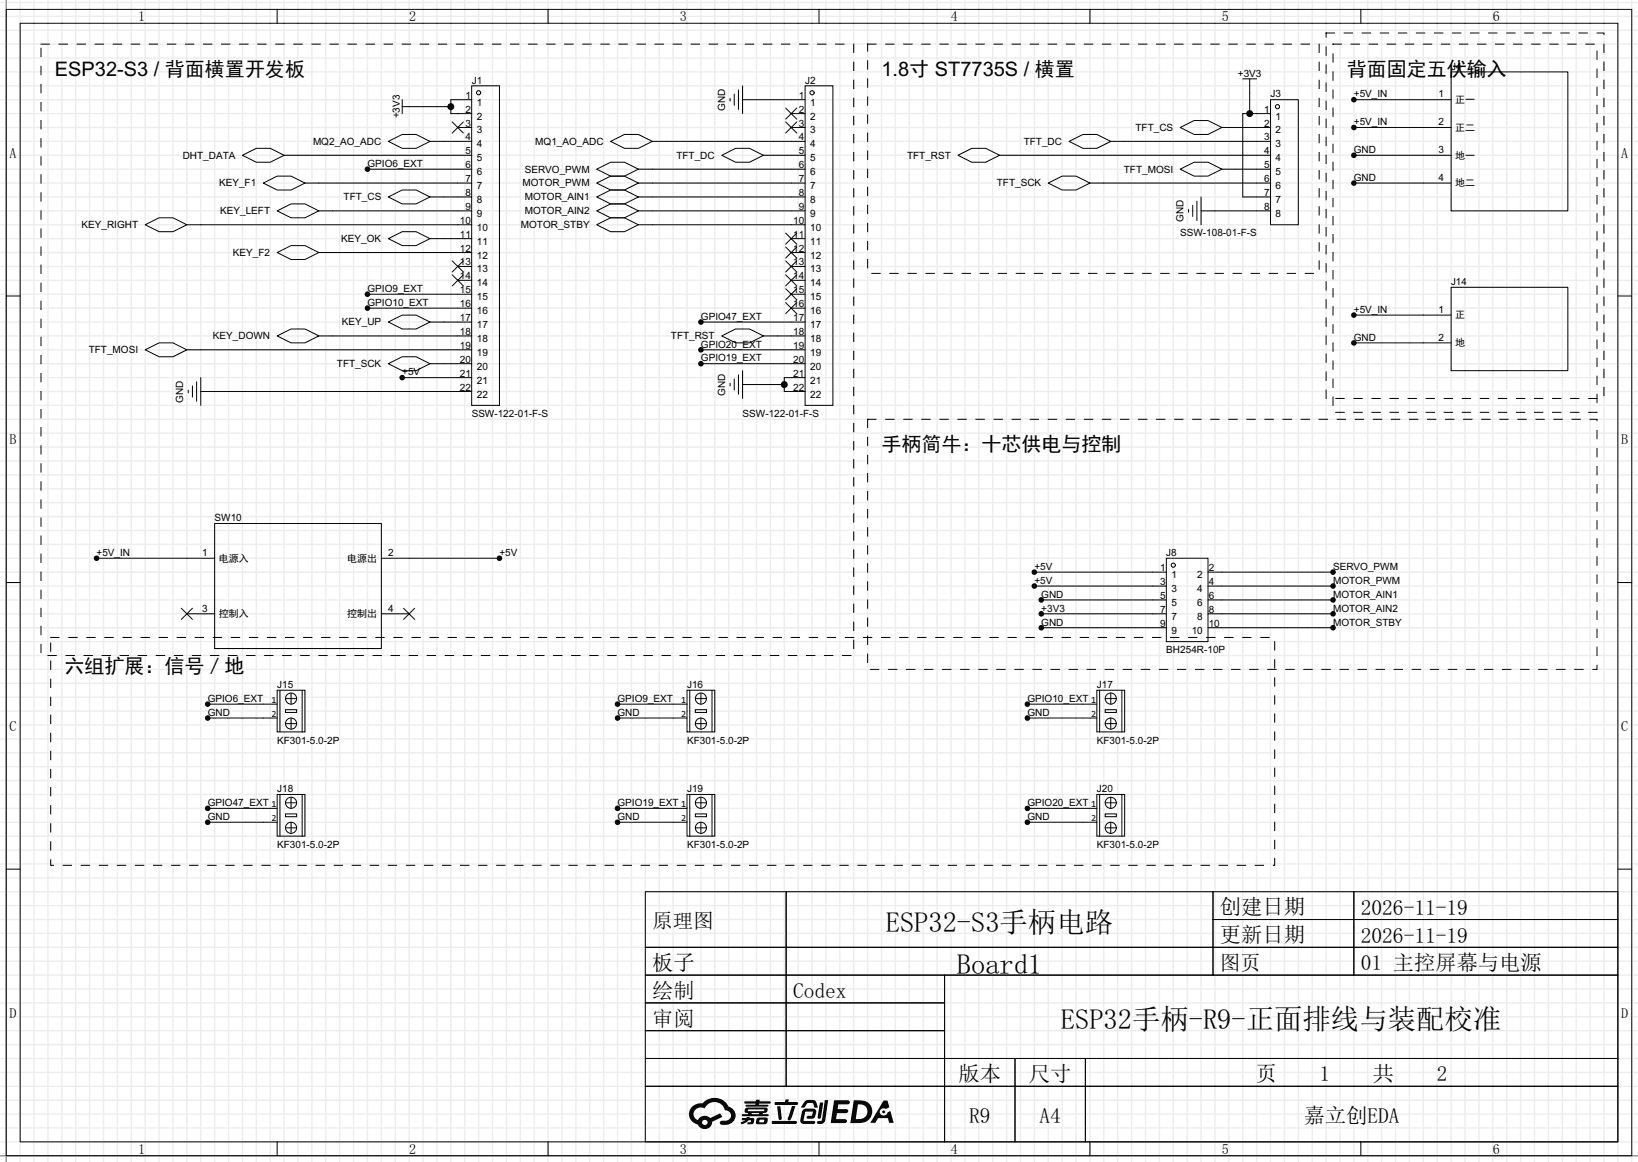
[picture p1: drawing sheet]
<svg xmlns="http://www.w3.org/2000/svg" width="299mm" height="212mm" viewBox="0 0 299 212" stroke-linecap="round" stroke-linejoin="round" font-family="sans-serif">
<g fill="none" stroke="#ededed" stroke-width=".25">
<path d="M0 .4h299.5M0 3h299.5M0 5.5h299.5M0 8.1h299.5M0 10.6h299.5M0 13.1h299.5M0 15.7h299.5M0 18.2h299.5M1.1 0v212.4M3.7 0v212.4M6.2 0v212.4M8.8 0v212.4"/>
<path d="M11.3 0v212.4M13.8 0v212.4M16.4 0v212.4M18.9 0v212.4M21.5 0v212.4M24 0v212.4M26.5 0v212.4M29.1 0v212.4M31.6 0v212.4M34.2 0v212.4M36.7 0v212.4M39.2 0v212.4"/>
<path d="M41.8 0v212.4M44.3 0v212.4M46.9 0v212.4M49.4 0v212.4M51.9 0v212.4M54.5 0v212.4M57 0v212.4M59.6 0v212.4M62.1 0v212.4M64.6 0v212.4M67.2 0v212.4M69.7 0v212.4"/>
<path d="M72.3 0v212.4M74.8 0v212.4M77.3 0v212.4M79.9 0v212.4M82.4 0v212.4M85 0v212.4M87.5 0v212.4M90 0v212.4M92.6 0v212.4M95.1 0v212.4M97.7 0v212.4M100.2 0v212.4"/>
<path d="M102.7 0v212.4M105.3 0v212.4M107.8 0v212.4M110.4 0v212.4M112.9 0v212.4M115.4 0v212.4M118 0v212.4M120.5 0v212.4M123.1 0v212.4M125.6 0v212.4M128.1 0v212.4M130.7 0v212.4"/>
<path d="M133.2 0v212.4M135.8 0v212.4M138.3 0v212.4M140.8 0v212.4M143.4 0v212.4M145.9 0v212.4M148.5 0v212.4M151 0v212.4M153.5 0v212.4M156.1 0v212.4M158.6 0v212.4M161.2 0v212.4"/>
<path d="M163.7 0v212.4M166.2 0v212.4M168.8 0v212.4M171.3 0v212.4M173.9 0v212.4M176.4 0v212.4M178.9 0v212.4M181.5 0v212.4M184 0v212.4M186.6 0v212.4M189.1 0v212.4M191.6 0v212.4"/>
<path d="M194.2 0v212.4M196.7 0v212.4M199.3 0v212.4M201.8 0v212.4M204.3 0v212.4M206.9 0v212.4M209.4 0v212.4M212 0v212.4M214.5 0v212.4M217 0v212.4M219.6 0v212.4M222.1 0v212.4"/>
<path d="M224.7 0v212.4M227.2 0v212.4M229.7 0v212.4M232.3 0v212.4M234.8 0v212.4M237.4 0v212.4M239.9 0v212.4M242.4 0v212.4M245 0v212.4M247.5 0v212.4M250.1 0v212.4M252.6 0v212.4"/>
<path d="M255.1 0v212.4M257.7 0v212.4M260.2 0v212.4M262.8 0v212.4M265.3 0v212.4M267.8 0v212.4M270.4 0v212.4M272.9 0v212.4M275.5 0v212.4M278 0v212.4M280.5 0v212.4M283.1 0v212.4"/>
<path d="M285.6 0v212.4M288.2 0v212.4M290.7 0v212.4M293.2 0v212.4M295.8 0v212.4M298.3 0v212.4M0 20.8h299.5M0 23.3h299.5M0 25.8h299.5M0 28.4h299.5M0 30.9h299.5M0 33.5h299.5"/>
<path d="M0 36h299.5M0 38.5h299.5M0 41.1h299.5M0 43.6h299.5M0 46.2h299.5M0 48.7h299.5M0 51.2h299.5M0 53.8h299.5M0 56.3h299.5M0 58.9h299.5M0 61.4h299.5M0 63.9h299.5"/>
<path d="M0 66.5h299.5M0 69h299.5M0 71.6h299.5M0 74.1h299.5M0 76.6h299.5M0 79.2h299.5M0 81.7h299.5M0 84.3h299.5M0 86.8h299.5M0 89.3h299.5M0 91.9h299.5M0 94.4h299.5"/>
<path d="M0 97h299.5M0 99.5h299.5M0 102h299.5M0 104.6h299.5M0 107.1h299.5M0 109.7h299.5M0 112.2h299.5M0 114.7h299.5M0 117.3h299.5M0 119.8h299.5M0 122.4h299.5M0 124.9h299.5"/>
<path d="M0 127.4h299.5M0 130h299.5M0 132.5h299.5M0 135.1h299.5M0 137.6h299.5M0 140.1h299.5M0 142.7h299.5M0 145.2h299.5M0 147.8h299.5M0 150.3h299.5M0 152.8h299.5M0 155.4h299.5"/>
<path d="M0 157.9h299.5M0 160.5h299.5M0 163h299.5M0 165.5h299.5M0 168.1h299.5M0 170.6h299.5M0 173.2h299.5M0 175.7h299.5M0 178.2h299.5M0 180.8h299.5M0 183.3h299.5M0 185.9h299.5"/>
<path d="M0 188.4h299.5M0 190.9h299.5M0 193.5h299.5M0 196h299.5M0 198.6h299.5M0 201.1h299.5M0 203.6h299.5M0 206.2h299.5M0 208.7h299.5M0 211.3h299.5"/>
</g>
<path d="M1.1 0v212.4M0 211.3h299.5" fill="none" stroke="#999" stroke-width=".25"/>
<g fill="none" stroke="#000" stroke-width=".18">
<path d="M1.1 1.7h297.2v209.6h-297.2zM3.7 4.3h292.1v204.4h-292.1zM50.7 1.7v2.6M73.5 19.5h8.9M73.5 18.2v2.6M86.2 15.7h5.1v58.4h-5.1zM86.2 18.2h-3.8v2.6h3.8M100.2 1.7v2.6M133.5 18v.5M134.2 17.2v2M135 16.4v3.6M135.8 18.2h11.4"/>
<path d="M135.8 15.7v5.1M143.6 19.7l2.1 2.1M145.7 19.7l-2.1 2.1M147.2 15.7h5.1v58.4h-5.1zM149.7 1.7v2.6M199.3 1.7v2.6M227.2 14.4h2.5M228.5 14.4v6.4M232.3 18.2h5.1v22.9h-5.1zM247.5 18.2h17.8M248.8 1.7v2.6M265.3 13.1h21.3v25.4h-21.3z"/>
<path d="M44.3 28.4l2.6-1.3h2.5l2.5 1.3-2.5 1.3h-2.5zM48.1 33.5l2.6-1.3h2.5l2.6 1.3-2.6 1.2h-2.5zM50.7 38.5l2.5-1.2h2.6l2.5 1.2-2.5 1.3h-2.6zM51.9 28.4h34.3M55.8 33.5h30.4M58.3 38.5h27.9M67.2 30.9h19M71 25.8l2.5-1.2h2.6l2.5 1.2-2.5 1.3h-2.6zM71 36l2.5-1.3h2.6l2.5 1.3-2.5 1.3h-2.6zM78.6 36h7.6M78.6 25.8h7.6M82.7 22.3l2 2"/>
<path d="M83.7 23.3h2.5M84.7 22.3l-2 2M109.1 30.9l2.5-1.2h2.6l2.5 1.2-2.5 1.3h-2.6zM109.1 33.5l2.5-1.3h2.6l2.5 1.3-2.5 1.2h-2.6zM109.1 36l2.5-1.3h2.6l2.5 1.3-2.5 1.3h-2.6zM109.1 38.5l2.5-1.2h2.6l2.5 1.2-2.5 1.3h-2.6zM111.6 25.8l2.6-1.2h2.5l2.6 1.2-2.6 1.3h-2.5zM116.7 38.5h30.5M116.7 36h30.5M116.7 33.5h30.5M116.7 30.9h30.5M119.3 25.8h27.9"/>
<path d="M132 28.4l2.5-1.3h2.5l2.6 1.3-2.6 1.3h-2.5zM139.6 28.4h7.6M143.6 22.3l2.1 2M144.7 23.3h2.5M144.7 20.8h2.5M145.7 22.3l-2.1 2M175.1 28.4l2.6-1.3h2.5l2.6 1.3-2.6 1.3h-2.5zM182.8 28.4h49.5M191.6 33.5l2.6-1.3h2.5l2.6 1.3-2.6 1.2h-2.5zM195.5 25.8l2.5-1.2h2.5l2.6 1.2-2.6 1.3h-2.5zM199.3 33.5h33M203.1 25.8h29.2"/>
<path d="M215.8 23.3l2.5-1.3h2.6l2.5 1.3-2.5 1.3h-2.6zM215.8 30.9l2.5-1.2h2.6l2.5 1.2-2.5 1.3h-2.6zM217.3 38.3v.5M218.1 37.5v2.1M218.8 36.8v3.5M219.6 38.5h12.7M219.6 36v5.1M223.4 30.9h8.9M223.4 23.3h8.9M232.3 20.8h-5.1v15.2h5.1M247.5 33.5h17.8M247.5 28.4h17.8"/>
<path d="M247.5 23.3h17.8M1.1 54.1h2.6M26.5 41.1l2.6-1.3h2.5l2.6 1.3-2.6 1.3h-2.5zM34.2 41.1h52M50.7 46.2l2.5-1.3h2.6l2.5 1.3-2.5 1.2h-2.6zM58.3 46.2h27.9M67.2 56.3h19M67.2 53.8h19M71 43.6l2.5-1.2h2.6l2.5 1.2-2.5 1.3h-2.6zM71 58.9l2.5-1.3h2.6l2.5 1.3-2.5 1.2h-2.6zM78.6 58.9h7.6M78.6 43.6h7.6"/>
<path d="M82.7 50.2l2 2.1M82.7 47.7l2 2M83.7 51.2h2.5M83.7 48.7h2.5M84.7 50.2l-2 2.1M84.7 47.7l-2 2M109.1 41.1l2.5-1.3h2.6l2.5 1.3-2.5 1.3h-2.6zM116.7 41.1h30.5M128.1 58.9h19.1M143.6 55.3l2.1 2M143.6 52.8l2.1 2M143.6 50.2l2.1 2.1"/>
<path d="M143.6 47.7l2.1 2M143.6 45.1l2.1 2.1M143.6 42.6l2.1 2M144.7 56.3h2.5M144.7 53.8h2.5M144.7 51.2h2.5M144.7 48.7h2.5M144.7 46.2h2.5M144.7 43.6h2.5M145.7 55.3l-2.1 2M145.7 52.8l-2.1 2M145.7 50.2l-2.1 2.1"/>
<path d="M145.7 47.7l-2.1 2M145.7 45.1l-2.1 2.1M145.7 42.6l-2.1 2M247.5 57.6h17.8M265.3 52.5h21.3v15.3h-21.3zM295.8 54.1h2.5M26.5 63.9l2.6-1.2h2.5l2.6 1.2-2.6 1.3h-2.5zM34.2 63.9h52M34.4 71.3v.5M35.2 70.5v2.1M35.9 69.8v3.5M36.7 71.6h49.5"/>
<path d="M36.7 69v5.1M50.7 61.4l2.5-1.3h2.6l2.5 1.3-2.5 1.3h-2.6zM58.3 61.4h27.9M71 66.5l2.5-1.3h2.6l2.5 1.3-2.5 1.3h-2.6zM73.5 69h12.7M78.6 66.5h7.6M128.1 66.5h19.1M128.1 63.9h19.1M132 61.4l2.5-1.3h2.5l2.6 1.3-2.6 1.3h-2.5zM133.5 70v.5M134.2 69.3v2M135 68.5v3.6"/>
<path d="M135.8 70.3h7.6M135.8 67.8v5M139.6 61.4h7.6M147.2 69h-3.8v2.6h3.8M247.5 62.7h17.8M39.2 95.7h30.5v22.9h-30.5zM1.1 106.5h2.6M17.7 102h21.5M33.1 111.2l2.1 2M34.2 112.2h5M35.2 111.2l-2.1 2M69.7 112.2h5.1"/>
<path d="M69.7 102h21.6M73.8 111.2l2 2M75.8 111.2l-2 2M189.1 104.6h24.1M189.1 107.1h24.1M190.4 114.7h22.8M190.4 112.2h22.8M190.4 109.7h22.8M213.2 102h7.7v15.3h-7.7zM220.9 104.6h22.8M220.9 114.7h22.8M220.9 107.1h22.8"/>
<path d="M220.9 112.2h22.8M220.9 109.7h22.8M295.8 106.5h2.5M38 128.7h12.7M38 131.3h12.7M50.7 126.2h5.1v7.6h-5.1zM51.2 126.2v7.6M52.2 129.7h2v.5h-2zM52.2 127.7h2M52.2 132.3h2M53.2 126.7v2M53.2 131.3v2"/>
<path d="M55.2 126.2v7.6M112.9 128.7h12.7M112.9 131.3h12.7M125.6 126.2h5.1v7.6h-5.1zM126.1 126.2v7.6M127.1 129.7h2.1v.5h-2.1zM127.1 127.7h2.1M127.1 132.3h2.1M128.1 126.7v2M128.1 131.3v2M130.2 126.2v7.6M187.8 128.7h12.7"/>
<path d="M187.8 131.3h12.7M200.5 126.2h5.1v7.6h-5.1zM201 126.2v7.6M202.1 129.7h2v.5h-2zM202.1 127.7h2M202.1 132.3h2M203.1 126.7v2M203.1 131.3v2M205.1 126.2v7.6M1.1 158.9h2.6M38 147.8h12.7M38 150.3h12.7"/>
<path d="M50.7 145.2h5.1v7.6h-5.1zM51.2 145.2v7.6M52.2 148.8h2v.5h-2zM52.2 146.7h2M52.2 151.3h2M53.2 145.7v2.1M53.2 150.3v2M55.2 145.2v7.6M112.9 147.8h12.7M112.9 150.3h12.7M125.6 145.2h5.1v7.6h-5.1zM126.1 145.2v7.6"/>
<path d="M127.1 148.8h2.1v.5h-2.1zM127.1 146.7h2.1M127.1 151.3h2.1M128.1 145.7v2.1M128.1 150.3v2M130.2 145.2v7.6M187.8 147.8h12.7M187.8 150.3h12.7M200.5 145.2h5.1v7.6h-5.1zM201 145.2v7.6M202.1 148.8h2v.5h-2zM202.1 146.7h2"/>
<path d="M202.1 151.3h2M203.1 145.7v2.1M203.1 150.3v2M205.1 145.2v7.6M295.8 158.9h2.5M118 163h177.8v45.7h-177.8zM118 173.2h177.8M118 178.2h177.8M143.7 163v35.6M172.7 178.2v30.5M221.8 163v15.2M221.8 168.1h74"/>
<path d="M247.5 163v15.2M118 183.3h54.7M118 193.5h177.8M118 188.4h54.7M118 198.6h177.8M185.6 193.5v15.2M198.4 193.5v15.2M50.7 208.7v2.6M100.2 208.7v2.6M149.7 208.7v2.6M199.3 208.7v2.6M248.8 208.7v2.6"/>
<circle cx="87.5" cy="17" r=".38"/>
<circle cx="148.5" cy="17" r=".38"/>
<circle cx="233.6" cy="19.5" r=".38"/>
<circle cx="214.5" cy="103.3" r=".38"/>
<circle cx="53.2" cy="127.7" r="1.02"/>
<circle cx="53.2" cy="132.3" r="1.02"/>
<circle cx="128.1" cy="127.7" r="1.02"/>
<circle cx="128.1" cy="132.3" r="1.02"/>
<circle cx="203.1" cy="127.7" r="1.02"/>
<circle cx="203.1" cy="132.3" r="1.02"/>
<circle cx="53.2" cy="146.7" r="1.02"/>
<circle cx="53.2" cy="151.3" r="1.02"/>
<circle cx="128.1" cy="146.7" r="1.02"/>
<circle cx="128.1" cy="151.3" r="1.02"/>
<circle cx="203.1" cy="146.7" r="1.02"/>
<circle cx="203.1" cy="151.3" r="1.02"/>
</g>
<g fill="#000">
<path d="M136.1 201.3h2.1l.1-.3h.6l-.1 .3h1.9l.2 .3-.2 .1h-1.9l-.1 .2h1.6l.2 .2-.2 .2h-3.9l-.1-.4h1.8v-.2h-1.9l-.1-.1zM135.7 204.4h.8v-.2h.6l-.1 .2h.8a.7 .7 0 0 1-.5 1.1h-.6v-.4l.6-.1v-.2h-.4l-.5 .4-.8 .3-.2-.3 .8-.4h-.6zM142.1 202.2h.6l.2 2.2-.2 .3-.4-.2zM144.8 202.2h.6l-.8 2.4a.3 .3 0 0 1-.4 .2 .3 .3 0 0 1-.2-.3zM141.1 204.9h4.3a.28 .28 0 0 1 .3 .3 .28 .28 0 0 1-.3 .3h-4.2l-.1-.2zM141.7 201.5l1.8-.1 .2-.4h.5l-.1 .4h1.5a.27 .27 0 0 1 .3 .3 .27 .27 0 0 1-.3 .3h-3.8l-.2-.1zM146.8 202.9l.4-.2h1.5a.69 .69 0 0 1 .5 .4 .69 .69 0 0 1-.1 .7 .74 .74 0 0 1-.8 .7h-.6a.27 .27 0 0 1-.2-.3 .27 .27 0 0 1 .3-.2l.6-.1 .2-.7h-1.4l-.3 1.7h1.9a.28 .28 0 0 1 .2 .3 .28 .28 0 0 1-.3 .3l-1.9-.1-.4-.2-.1-.5zM147.1 201.4l.5-.3h1.3l.3 .4 .3 .9-.1 .1h-.5l-.3-.9h-.8l-.2 .1-.6 .8-.5-.1v-.1zM149.9 201.5h.6l-.4 2.8a.31 .31 0 0 1-.3 .2 .31 .31 0 0 1-.3-.3zM150.8 201.1h.6l-.5 3.7a.97 .97 0 0 1-1.5 .5l.1-.4h.6l.2-.2zM152.5 201.1h1.6a1.34 1.34 0 0 1 1.2 .2 .37 .37 0 0 1-.3 .6h-1.7l-.2 .8h1.6a.37 .37 0 0 1 .4 .4 .37 .37 0 0 1-.4 .4h-1.7l-.2 1.1h.8a1.26 1.26 0 0 1 1.2 .1 .36 .36 0 0 1-.3 .6h-2.6zM161.5 201.2h.8l.3 1.2-.6 .3a.72 .72 0 0 0-1.1 .2 .72 .72 0 0 0 .3 1 .72 .72 0 0 0 1-.3l.1-.3 .5-.2 .6 2.2h-.8l-.3-.9h-1.8l-.5 .9h-.9z"/>
<path d="M126.6 202.3a1.91 1.91 0 0 0-.5 1.9 1.91 1.91 0 0 0 1.5 1.4 1.35 1.35 0 0 0 1.5 .8 1.35 1.35 0 0 0 1.1-1.3l1.9-.9-.4-.7-1.8 .9a1.41 1.41 0 0 0-2.3 .4 1.25 1.25 0 0 1-.6-1.8 1.25 1.25 0 0 1 1.8-.4 1.97 1.97 0 0 1 2-1.1 1.97 1.97 0 0 1 1.8 1.5 .96 .96 0 0 1 1 .8 .96 .96 0 0 1-.9 1.1h-.6a.39 .39 0 0 0-.5 .3 .39 .39 0 0 0 .4 .4 1.87 1.87 0 0 0 1.9-.5 1.87 1.87 0 0 0 .4-2l-.7-.6-.4-.2a2.86 2.86 0 0 0-4.8-.6h-.3a2.27 2.27 0 0 0-1.5 .6zM128.4 205.2a.5 .5 0 0 1 1 0 .5 .5 0 0 1-1 0z"/>
<path d="M138.4 204.5a.9 .9 0 0 0-.1 1 2.48 2.48 0 0 0 1.9-.2 .84 .84 0 0 0 0-1h-1.4zM138.9 204.7h.7l.1 .3-.2 .2-.7-.1z"/>
<path d="M136.3 202.6a.47 .47 0 0 0-.2 .6 .47 .47 0 0 0 .6 .2l.1 .3h-1.1l-.1 .3h4.7l.2-.1-.1-.2h-1l.1-.3a.6 .6 0 0 0 .7-.2 .6 .6 0 0 0 0-.7h-3.5zM136.8 202.8h2.8l.1 .1-.1 .2h-2.8zM137.4 203.4h1.4l-.1 .3h-1.2z"/>
<path d="M156.1 201.1l-.6 4.2h1.4a2.14 2.14 0 0 0 2.6-2.1 2.14 2.14 0 0 0-2.7-2.1zM156.8 201.9a1.37 1.37 0 0 1 1.8 1.1 1.37 1.37 0 0 1-1.5 1.6h-.7z"/>
<circle cx="82.4" cy="19.5" r=".63"/>
<circle cx="247.5" cy="18.2" r=".51"/>
<circle cx="67.2" cy="30.9" r=".51"/>
<circle cx="228.5" cy="20.8" r=".63"/>
<circle cx="247.5" cy="23.3" r=".51"/>
<circle cx="247.5" cy="33.5" r=".51"/>
<circle cx="247.5" cy="28.4" r=".51"/>
<circle cx="67.2" cy="56.3" r=".51"/>
<circle cx="67.2" cy="53.8" r=".51"/>
<circle cx="128.1" cy="58.9" r=".51"/>
<circle cx="247.5" cy="57.6" r=".51"/>
<circle cx="73.5" cy="69" r=".51"/>
<circle cx="128.1" cy="63.9" r=".51"/>
<circle cx="128.1" cy="66.5" r=".51"/>
<circle cx="143.4" cy="70.3" r=".63"/>
<circle cx="247.5" cy="62.7" r=".51"/>
<circle cx="17.7" cy="102" r=".51"/>
<circle cx="91.3" cy="102" r=".51"/>
<circle cx="189.1" cy="107.1" r=".51"/>
<circle cx="189.1" cy="104.6" r=".51"/>
<circle cx="190.4" cy="109.7" r=".51"/>
<circle cx="190.4" cy="114.7" r=".51"/>
<circle cx="190.4" cy="112.2" r=".51"/>
<circle cx="243.7" cy="114.7" r=".51"/>
<circle cx="243.7" cy="109.7" r=".51"/>
<circle cx="243.7" cy="112.2" r=".51"/>
<circle cx="243.7" cy="107.1" r=".51"/>
<circle cx="243.7" cy="104.6" r=".51"/>
<circle cx="38" cy="131.3" r=".51"/>
<circle cx="38" cy="128.7" r=".51"/>
<circle cx="112.9" cy="131.3" r=".51"/>
<circle cx="112.9" cy="128.7" r=".51"/>
<circle cx="187.8" cy="131.3" r=".51"/>
<circle cx="187.8" cy="128.7" r=".51"/>
<circle cx="38" cy="147.8" r=".51"/>
<circle cx="38" cy="150.3" r=".51"/>
<circle cx="112.9" cy="150.3" r=".51"/>
<circle cx="112.9" cy="147.8" r=".51"/>
<circle cx="187.8" cy="147.8" r=".51"/>
<circle cx="187.8" cy="150.3" r=".51"/>
<circle cx="161.6" cy="203.3" r=".27"/>
</g>
<path d="M7.5 8.1h148.6v111.7h-148.6zM158.6 8.1h82.6v41.9h-82.6zM242.4 6h50.8v66.8h-50.8zM243.7 8.1h48.3v67.3h-48.3zM158.6 76.6h133.4v45.8h-133.4zM9.3 116.5h223.7v41.7h-223.7z" fill="none" stroke="#000" stroke-width=".18" stroke-dasharray="1.5 1.8"/>
<g font-size="5.2">
<text x="162" y="170.3">E</text>
<text x="164.6" y="170.3">S</text>
<text x="167.2" y="170.3">P</text>
<text x="169.8" y="170.3">3</text>
<text x="172.4" y="170.3">2</text>
<text x="175" y="170.3">-</text>
<text x="177.6" y="170.3">S</text>
<text x="180.1" y="170.3">3</text>
<text x="182.7" y="170.3">手</text>
<text x="187.9" y="170.3">柄</text>
<text x="193.1" y="170.3">电路</text>
<text x="175" y="178">Board1</text>
<text x="194" y="188.1">ESP3</text>
<text x="204.4" y="188.1">2</text>
<text x="207" y="188.1">手</text>
<text x="212.2" y="188.1">柄</text>
<text x="217.4" y="188.1">-</text>
<text x="219.9" y="188.1">R</text>
<text x="222.5" y="188.1">9</text>
<text x="225.1" y="188.1">-</text>
<text x="227.7" y="188.1">正</text>
<text x="232.9" y="188.1">面</text>
<text x="238.1" y="188.1">排</text>
<text x="243.3" y="188.1">线</text>
<text x="248.5" y="188.1">与</text>
<text x="253.7" y="188.1">装</text>
<text x="258.9" y="188.1">配</text>
<text x="264.1" y="188.1">校</text>
<text x="269.3" y="188.1">准</text>
</g>
<g font-size="3.9">
<text x="223" y="167.1">创建日期</text>
<text x="248.8" y="167.2">2026-11-19</text>
<text x="223" y="172.2">更新日期</text>
<text x="248.8" y="172.3">2026-11-19</text>
<text x="119.3" y="177.3">板子</text>
<text x="248.8" y="177.3">0</text>
<text x="250.7" y="177.3">1</text>
<text x="254.6" y="177.3">主</text>
<text x="258.5" y="177.3">控屏</text>
<text x="266.3" y="177.3">幕与电</text>
<text x="278" y="177.3">源</text>
<text x="119.3" y="182.4">绘制</text>
<text x="145" y="182.4">Codex</text>
<text x="119.3" y="187.5">审阅</text>
<text x="175.2" y="197.6">版本</text>
<text x="188.1" y="197.6">尺寸</text>
<text x="229.6" y="197.6">页</text>
<text x="241.3" y="197.6">1</text>
<text x="251" y="197.6">共</text>
<text x="262.7" y="197.6">2</text>
<text x="177.2" y="205.2">R9</text>
<text x="190.1" y="205.2">A4</text>
<text x="238.3" y="205.2">嘉立</text>
<text x="246.1" y="205.2">创EDA</text>
</g>
<g font-size="3.7">
<text x="10" y="13.9">ES</text>
<text x="14.9" y="13.9">P</text>
<text x="17.4" y="13.9">3</text>
<text x="19.4" y="13.9">2-S</text>
<text x="25.1" y="13.9">3</text>
<text x="28.1" y="13.9">/</text>
<text x="30.2" y="13.9">背面</text>
<text x="37.5" y="13.9">横置</text>
<text x="44.8" y="13.9">开发</text>
<text x="52.1" y="13.9">板</text>
<text x="161.2" y="13.9">1.</text>
<text x="164.2" y="13.9">8</text>
<text x="166.2" y="13.9">寸 ST77</text>
<text x="179.7" y="13.9">3</text>
<text x="181.7" y="13.9">5S</text>
<text x="187.2" y="13.9">/</text>
<text x="189.2" y="13.9">横置</text>
<text x="246.3" y="13.9">背面固定五伏输入</text>
<text x="161.2" y="82.4">手柄简牛：十芯供电与控制</text>
<text x="11.8" y="123.1">六组扩展：信号／地</text>
<text x="119.3" y="169.6">原理图</text>
<text x="223" y="177.2">图页</text>
</g>
<g font-size="2.6">
<text x="25.3" y="3.9">1</text>
<text x="74.8" y="3.9">2</text>
<text x="124.3" y="3.9">3</text>
<text x="173.8" y="3.9">4</text>
<text x="223.4" y="3.9">5</text>
<text x="272.9" y="3.9">6</text>
<text x="1.8" y="28.8">A</text>
<text x="296.4" y="28.8">A</text>
<text x="1.8" y="81.2">B</text>
<text x="296.4" y="81.2">B</text>
<text x="1.8" y="133.6">C</text>
<text x="296.4" y="133.6">C</text>
<text x="1.8" y="186">D</text>
<text x="296.4" y="186">D</text>
<text x="25.3" y="210.9">1</text>
<text x="74.8" y="210.9">2</text>
<text x="124.3" y="210.9">3</text>
<text x="173.8" y="210.9">4</text>
<text x="223.4" y="210.9">5</text>
<text x="272.9" y="210.9">6</text>
</g>
<g font-size="1.8">
<text x="86.2" y="15.3">J1</text>
<text x="147.2" y="15.3">J2</text>
<text x="226.3" y="14">+3V3</text>
<text x="232.3" y="17.8">J3</text>
<text x="247.5" y="17.8">+5V_IN</text>
<text x="263" y="17.8">1</text>
<text x="265.3" y="12.7">J4</text>
<text x="73.1" y="21.7" transform="rotate(-90 73.1 21.7)">+3V3</text>
<text x="85.1" y="23.1">3</text>
<text x="85.1" y="20.6">2</text>
<text x="85.1" y="18.1">1</text>
<text x="87.2" y="21.9">2</text>
<text x="87.2" y="19.3">1</text>
<text x="132.6" y="20.3" transform="rotate(-90 132.6 20.3)">GND</text>
<text x="146" y="23.1">3</text>
<text x="146" y="20.6">2</text>
<text x="146" y="18.1">1</text>
<text x="148.1" y="21.9">2</text>
<text x="148.1" y="19.3">1</text>
<text x="207.6" y="23.9">TFT_CS</text>
<text x="231.1" y="20.6">1</text>
<text x="231.1" y="23.1">2</text>
<text x="233.2" y="21.9">1</text>
<text x="247.5" y="22.9">+5V_IN</text>
<text x="263" y="22.9">2</text>
<text x="266.1" y="18.8">正一</text>
<text x="266.1" y="23.9">正二</text>
<text x="33.4" y="29">DHT_DATA</text>
<text x="57.2" y="26.5">MQ2_AO_ADC</text>
<text x="85.1" y="28.2">5</text>
<text x="85.1" y="25.7">4</text>
<text x="87.2" y="29.5">5</text>
<text x="87.2" y="26.9">4</text>
<text x="87.2" y="24.4">3</text>
<text x="97.9" y="26.5">MQ1_AO_ADC</text>
<text x="123.7" y="29">TFT_DC</text>
<text x="146" y="28.2">5</text>
<text x="146" y="25.7">4</text>
<text x="148.1" y="29.5">5</text>
<text x="148.1" y="26.9">4</text>
<text x="148.1" y="24.4">3</text>
<text x="165.8" y="29">TFT_RST</text>
<text x="187.2" y="26.5">TFT_DC</text>
<text x="231.1" y="25.7">3</text>
<text x="231.1" y="28.2">4</text>
<text x="233.2" y="24.4">2</text>
<text x="233.2" y="26.9">3</text>
<text x="233.2" y="29.5">4</text>
<text x="247.5" y="28">GND</text>
<text x="263" y="28">3</text>
<text x="266.1" y="29">地一</text>
<text x="40.1" y="34.1">KEY_F1</text>
<text x="67.2" y="30.5">GPIO6_EXT</text>
<text x="85.1" y="35.8">8</text>
<text x="85.1" y="33.3">7</text>
<text x="85.1" y="30.8">6</text>
<text x="87.2" y="34.6">7</text>
<text x="87.2" y="32">6</text>
<text x="95.5" y="34.1">MOTOR_PWM</text>
<text x="95.9" y="31.5">SERVO_PWM</text>
<text x="146" y="35.8">8</text>
<text x="146" y="33.3">7</text>
<text x="146" y="30.8">6</text>
<text x="148.1" y="34.6">7</text>
<text x="148.1" y="32">6</text>
<text x="182.2" y="34.1">TFT_SCK</text>
<text x="205.5" y="31.5">TFT_MOSI</text>
<text x="231.1" y="30.8">5</text>
<text x="231.1" y="33.3">6</text>
<text x="231.1" y="35.8">7</text>
<text x="233.2" y="32">5</text>
<text x="233.2" y="34.6">6</text>
<text x="247.5" y="33.1">GND</text>
<text x="263" y="33.1">4</text>
<text x="266.1" y="34.1">地二</text>
<text x="14.9" y="41.7">KEY_RIGHT</text>
<text x="40.3" y="39.2">KEY_LEFT</text>
<text x="62.8" y="36.6">TFT_CS</text>
<text x="84.1" y="40.9">10</text>
<text x="85.1" y="38.4">9</text>
<text x="87.2" y="39.6">9</text>
<text x="87.2" y="37.1">8</text>
<text x="95.2" y="41.7">MOTOR_STBY</text>
<text x="95.9" y="36.6">MOTOR_AIN1</text>
<text x="95.9" y="39.2">MOTOR_AIN2</text>
<text x="145" y="40.9">10</text>
<text x="146" y="38.4">9</text>
<text x="148.1" y="39.6">9</text>
<text x="148.1" y="37.1">8</text>
<text x="216.4" y="40.6" transform="rotate(-90 216.4 40.6)">GND</text>
<text x="231.1" y="38.4">8</text>
<text x="233.2" y="37.1">7</text>
<text x="233.2" y="39.6">8</text>
<text x="42.6" y="46.8">KEY_F2</text>
<text x="62.4" y="44.2">KEY_OK</text>
<text x="84.1" y="46">12</text>
<text x="84.1" y="43.5">11</text>
<text x="87.2" y="47.3">12</text>
<text x="87.2" y="44.7">11</text>
<text x="87.2" y="42.2">10</text>
<text x="145" y="46">12</text>
<text x="145" y="43.5">11</text>
<text x="148.1" y="47.3">12</text>
<text x="148.1" y="44.7">11</text>
<text x="148.1" y="42.2">10</text>
<text x="215.8" y="43.2">SSW-108-01-F-S</text>
<text x="67.2" y="53.4">GPIO9_EXT</text>
<text x="84.1" y="53.6">15</text>
<text x="84.1" y="51.1">14</text>
<text x="84.1" y="48.5">13</text>
<text x="87.2" y="52.3">14</text>
<text x="87.2" y="49.8">13</text>
<text x="145" y="53.6">15</text>
<text x="145" y="51.1">14</text>
<text x="145" y="48.5">13</text>
<text x="148.1" y="52.3">14</text>
<text x="148.1" y="49.8">13</text>
<text x="265.3" y="52.1">J14</text>
<text x="62.5" y="59.5">KEY_UP</text>
<text x="67.2" y="55.9">GPIO10_EXT</text>
<text x="84.1" y="58.7">17</text>
<text x="84.1" y="56.2">16</text>
<text x="87.2" y="60">17</text>
<text x="87.2" y="57.4">16</text>
<text x="87.2" y="54.9">15</text>
<text x="128.1" y="58.5">GPIO47_EXT</text>
<text x="145" y="58.7">17</text>
<text x="145" y="56.2">16</text>
<text x="148.1" y="60">17</text>
<text x="148.1" y="57.4">16</text>
<text x="148.1" y="54.9">15</text>
<text x="247.5" y="57.2">+5V_IN</text>
<text x="263" y="57.2">1</text>
<text x="266.1" y="58.2">正</text>
<text x="16.2" y="64.6">TFT_MOSI</text>
<text x="38.9" y="62">KEY_DOWN</text>
<text x="84.1" y="63.8">19</text>
<text x="84.1" y="61.2">18</text>
<text x="87.2" y="65">19</text>
<text x="87.2" y="62.5">18</text>
<text x="122.7" y="62">TFT_RST</text>
<text x="128.1" y="63.5">GPIO20_EXT</text>
<text x="145" y="63.8">19</text>
<text x="145" y="61.2">18</text>
<text x="148.1" y="65">19</text>
<text x="148.1" y="62.5">18</text>
<text x="247.5" y="62.3">GND</text>
<text x="263" y="62.3">2</text>
<text x="266.1" y="63.3">地</text>
<text x="61.6" y="67.1">TFT_SCK</text>
<text x="73.5" y="68.6">+5V</text>
<text x="84.1" y="71.4">22</text>
<text x="84.1" y="68.9">21</text>
<text x="84.1" y="66.3">20</text>
<text x="87.2" y="70.1">21</text>
<text x="87.2" y="67.6">20</text>
<text x="128.1" y="66.1">GPIO19_EXT</text>
<text x="145" y="71.4">22</text>
<text x="145" y="68.9">21</text>
<text x="145" y="66.3">20</text>
<text x="148.1" y="70.1">21</text>
<text x="148.1" y="67.6">20</text>
<text x="33.5" y="73.6" transform="rotate(-90 33.5 73.6)">GND</text>
<text x="86.2" y="76.2">SSW-122-01-F-S</text>
<text x="87.2" y="72.7">22</text>
<text x="132.6" y="72.3" transform="rotate(-90 132.6 72.3)">GND</text>
<text x="135.8" y="76.2">SSW-122-01-F-S</text>
<text x="148.1" y="72.7">22</text>
<text x="39.2" y="95.3">SW10</text>
<text x="17.7" y="101.6">+5V_IN</text>
<text x="37" y="101.6">1</text>
<text x="71" y="101.6">2</text>
<text x="91.3" y="101.6">+5V</text>
<text x="213.2" y="101.6">J8</text>
<text x="40" y="102.7">电源入</text>
<text x="63.5" y="102.7">电源出</text>
<text x="189.1" y="104.2">+5V</text>
<text x="189.1" y="106.7">+5V</text>
<text x="212.1" y="104.4">1</text>
<text x="212.1" y="107">3</text>
<text x="214.2" y="105.7">1</text>
<text x="218.9" y="105.7">2</text>
<text x="221" y="107">4</text>
<text x="221" y="104.4">2</text>
<text x="243.7" y="106.7">MOTOR_PWM</text>
<text x="243.7" y="104.2">SERVO_PWM</text>
<text x="37" y="111.8">3</text>
<text x="40" y="112.8">控制入</text>
<text x="63.5" y="112.8">控制出</text>
<text x="71" y="111.8">4</text>
<text x="190.4" y="109.3">GND</text>
<text x="190.4" y="111.8">+3V3</text>
<text x="212.1" y="109.5">5</text>
<text x="212.1" y="112">7</text>
<text x="214.2" y="108.2">3</text>
<text x="214.2" y="110.8">5</text>
<text x="214.2" y="113.3">7</text>
<text x="218.9" y="113.3">8</text>
<text x="218.9" y="110.8">6</text>
<text x="218.9" y="108.2">4</text>
<text x="221" y="112">8</text>
<text x="221" y="109.5">6</text>
<text x="243.7" y="111.8">MOTOR_AIN2</text>
<text x="243.7" y="109.3">MOTOR_AIN1</text>
<text x="190.4" y="114.3">GND</text>
<text x="212.1" y="114.6">9</text>
<text x="213.2" y="119.4">BH254R-10P</text>
<text x="214.2" y="115.8">9</text>
<text x="217.9" y="115.8">10</text>
<text x="221" y="114.6">10</text>
<text x="243.7" y="114.3">MOTOR_STBY</text>
<text x="50.7" y="125.8">J15</text>
<text x="125.6" y="125.8">J16</text>
<text x="200.5" y="125.8">J17</text>
<text x="38" y="128.3">GPIO6_EXT</text>
<text x="38" y="130.8">GND</text>
<text x="112.9" y="128.3">GPIO9_EXT</text>
<text x="112.9" y="130.8">GND</text>
<text x="187.8" y="128.3">GPIO10_EXT</text>
<text x="187.8" y="130.8">GND</text>
<text x="50.7" y="135.9">KF301-5.0-2P</text>
<text x="125.6" y="135.9">KF301-5.0-2P</text>
<text x="200.5" y="135.9">KF301-5.0-2P</text>
<text x="38" y="147.4">GPIO47_EXT</text>
<text x="38" y="149.9">GND</text>
<text x="50.7" y="144.8">J18</text>
<text x="112.9" y="147.4">GPIO19_EXT 1</text>
<text x="112.9" y="149.9">GND</text>
<text x="125.6" y="144.8">J19</text>
<text x="187.8" y="147.4">GPIO20_EXT</text>
<text x="187.8" y="149.9">GND</text>
<text x="200.5" y="144.8">J20</text>
<text x="50.7" y="155">KF301-5.0-2P</text>
<text x="125.6" y="155">KF301-5.0-2P</text>
<text x="200.5" y="155">KF301-5.0-2P</text>
</g>
<g font-size="1.7">
<text x="49.6" y="128.5">1</text>
<text x="49.6" y="131">2</text>
<text x="124.5" y="128.5">1</text>
<text x="124.5" y="131">2</text>
<text x="199.5" y="128.5">1</text>
<text x="199.5" y="131">2</text>
<text x="49.6" y="147.5">1</text>
<text x="199.5" y="147.5">1</text>
<text x="49.6" y="150.1">2</text>
<text x="124.5" y="150.1">2</text>
<text x="199.5" y="150.1">2</text>
</g>
</svg>
